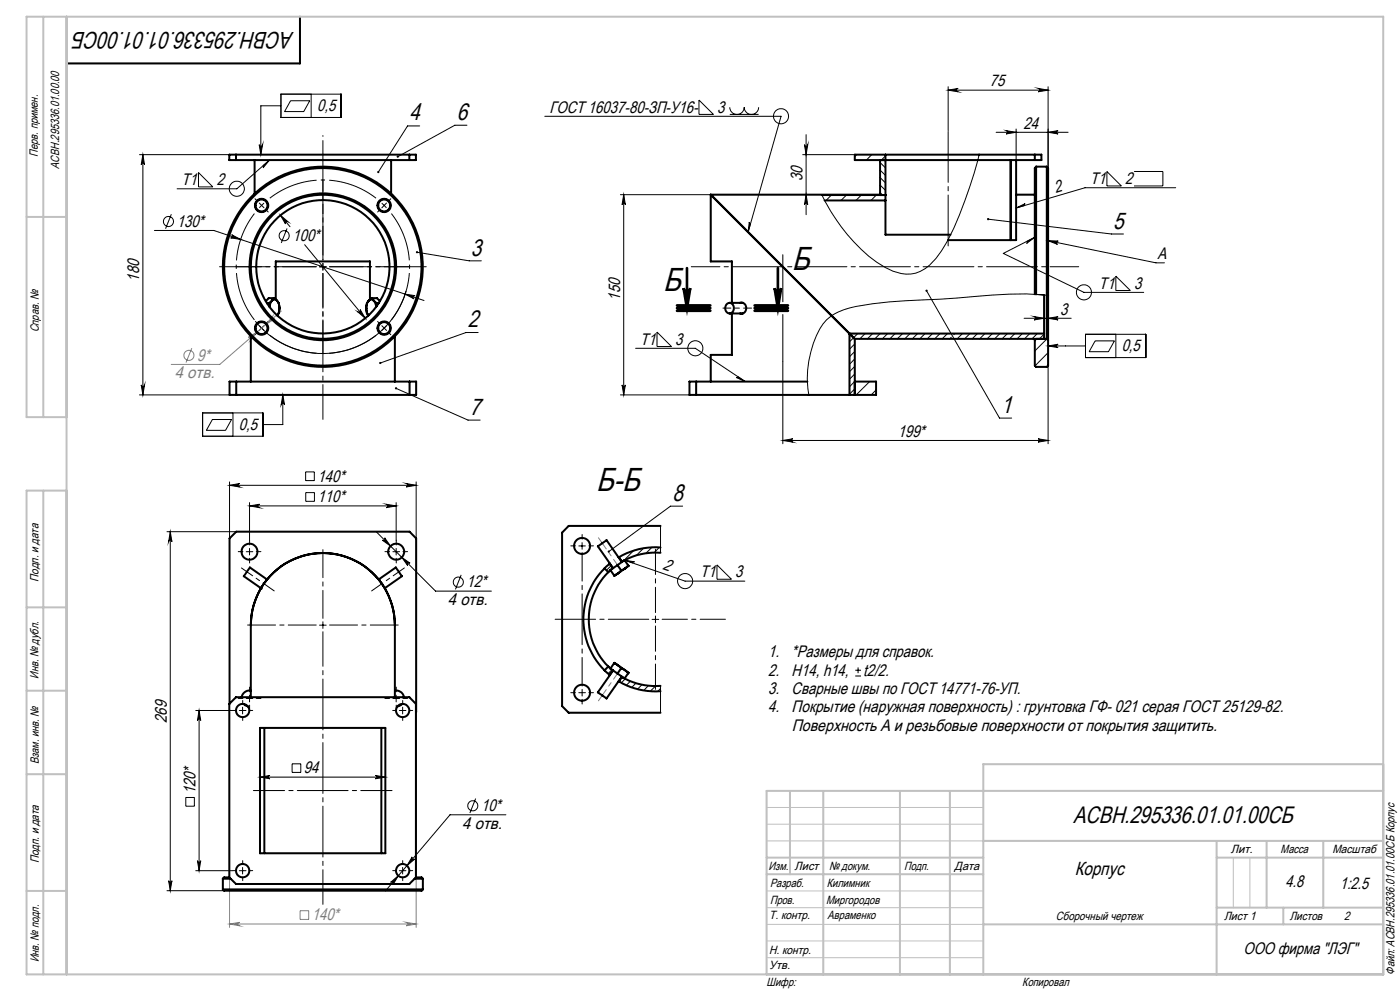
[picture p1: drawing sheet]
<svg xmlns="http://www.w3.org/2000/svg" width="420mm" height="297mm" viewBox="0 0 420 297" stroke-linecap="round" stroke-linejoin="round" font-family="sans-serif">
<g fill="none" stroke="#000" stroke-width=".3">
<path d="M84.3 28.2h18v7h-18zM84.3 31.7h-6.1v14.7M87.2 30.2h5.7l-1.8 3.2h-5.7zM93.3 28.2v7M125.9 37.7h-3.6l-8.8 13.9M140.1 37.5h-3.6l-17.2 9.5M163.4 34.9h70.9l-9.9 34.7M209.7 30l4.3 4.3h-4.3zM218.9 32.1a2.17 2.17 0 0 0 2.2 2.2 2.17 2.17 0 0 0 2.2-2.2 2.15 2.15 0 0 0 2.1 2.2 2.15 2.15 0 0 0 2.2-2.2M218.9 34.3h8.7M284.4 27l3-.5a.51 .51 0 0 0-.5 .5 .51 .51 0 0 0 .5 .5zM284.4 26v13.2"/>
<path d="M284.4 27h30M298.8 39.6h21.6M301.8 39.2l3 .4-3 .5a.49 .49 0 0 0 .5-.5 .49 .49 0 0 0-.5-.4zM304.8 38.7v9.3M311.4 26.5l3 .5-3 .5a.51 .51 0 0 0 .5-.5 .51 .51 0 0 0-.5-.5zM314.4 26v24.4M314.4 39.6l3-.4a.49 .49 0 0 0-.4 .4 .49 .49 0 0 0 .4 .5zM41.8 46.4h27M42.9 46.4l.5 3a.49 .49 0 0 0-.5-.5 .49 .49 0 0 0-.5 .5zM42.9 46.4v72M59.5 51.7l4.4 4.3h-4.4zM77.8 43.4a.51 .51 0 0 0 .5 .4 .51 .51 0 0 0 .5-.4l-.6 3z"/>
<path d="M79 49.6l1.9-1.6-2 2.3zM80.9 48l-9.9 8.6h-17.9M186.1 58.3h27.1M187.1 58.3l.5 3a.49 .49 0 0 0-.5-.4 .49 .49 0 0 0-.5 .4zM187.1 58.3v60.1M240.8 46.4h15.6M241.3 43.4a.49 .49 0 0 0 .5 .4 .49 .49 0 0 0 .5-.4l-.5 3zM241.8 58.3l.5 3a.49 .49 0 0 0-.5-.4 .49 .49 0 0 0-.5 .4zM241.8 40.4v23.9M332.1 51.4l4.3 4.3h-4.3zM340.2 51.4h8.7v4.3h-8.7M352.7 56.3h-27.2l-20.7 6"/>
<path d="M46.3 69.1h17.8l63.1 21M51.4 64.2l-1.7 4.3M69.5 70.3l2.7 1.5-3-.5a.5 .5 0 0 0 .6-.3 .5 .5 0 0 0-.3-.7zM84.1 64.5l2.9 3.4M84.1 64.5l2.3 2a.51 .51 0 0 0-.6 0 .51 .51 0 0 0-.1 .6zM86.1 68.5l-1.7 4.3M91.4 73.3l18.2 22.1M95.8 80h2.1M96.9 78.9v2.1M114.5 60.9l.8 .7M115.3 61.6l-.8 .7M115.3 61.6l.6 .7"/>
<path d="M116 60.9l-.7 .7M125.1 75.6l15.7 2.6h3.6M224.8 66.5l.3 .6-.7 2.5zM296.4 65.7l37 4.4h3.6M304.8 62.3l2.8-1.3-.3 .6zM308.2 72.3l2.2-1.2-2.4 1.9zM310.4 71.1l-9.4 4.8 24.2 11.7h17.9M314.4 72.1l3.1 .1a.51 .51 0 0 0-.6 .4 .51 .51 0 0 0 .4 .6zM314.4 72.1l32.4 6.7h2.5M107.3 93.4a.51 .51 0 0 0 .6 0 .51 .51 0 0 0 .2-.6l1.5 2.6zM121.5 88.2l3 .4a.51 .51 0 0 0-.6 .3 .51 .51 0 0 0 .3 .7zM121.8 87.2a26 26 0 0 1-45.2 9.1"/>
<path d="M143.4 99.7h-3.6l-25.7 9.1M197.1 99.5l4.3 4.4h-4.3zM278 87.1l21.9 38.2h3.6M307.2 95.4h14.1M310.2 94.9l3 .5-3 .5a.49 .49 0 0 0 .5-.5 .49 .49 0 0 0-.5-.5zM314.4 94.4v7.5M314.4 95.4l3-.5a.49 .49 0 0 0-.4 .5 .49 .49 0 0 0 .4 .5zM334.8 82.8l4.3 4.3h-4.3zM41.8 118.4h27.1M42.4 115.4a.49 .49 0 0 0 .5 .4 .49 .49 0 0 0 .5-.4l-.5 3zM84.8 118.4v8.8h-6M84.8 118.4l.6 3a.51 .51 0 0 0-.5-.5 .51 .51 0 0 0-.6 .5z"/>
<path d="M118.8 116.4l21.6 9.5h3.6M186.1 118.4h22.7M186.6 115.4a.49 .49 0 0 0 .5 .4 .49 .49 0 0 0 .5-.4l-.5 3zM190.7 104.4h17.9l15 10M220.8 113.1l.7-.1 2.1 1.4zM234.8 108.4v24.6M314.4 103.7l3-.5a.49 .49 0 0 0-.4 .5 .49 .49 0 0 0 .4 .5zM314.4 103.7h11.2M314.4 109.6v23.4M325.6 100.2h18.1v7h-18.1zM328.5 102.2h5.8l-1.8 3.2h-5.8zM334.8 100.2v7"/>
<path d="M60.8 123.8h18v6.9h-18zM63.7 125.7h5.8l-1.8 3.3h-5.8zM69.9 123.8v6.9M234.8 132l3-.5a.49 .49 0 0 0-.5 .5 .49 .49 0 0 0 .5 .5zM234.8 132h79.6M311.4 131.5l3 .5-3 .5a.49 .49 0 0 0 .5-.5 .49 .49 0 0 0-.5-.5zM50.1 159.3h20.8M51.1 159.3l.5 3a.49 .49 0 0 0-.5-.4 .49 .49 0 0 0-.5 .4zM51.1 159.3v107.6M68.9 145.4l3-.5a.51 .51 0 0 0-.5 .5 .51 .51 0 0 0 .5 .5zM68.9 144.4v17M68.9 145.4h55.9"/>
<path d="M74.9 150.6v11.4M74.9 151.6h44M74.9 151.6l3-.5a.51 .51 0 0 0-.5 .5 .51 .51 0 0 0 .5 .5zM91.7 141.4h2.6v2.6h-2.6zM91.7 147.6h2.6v2.6h-2.6zM112.9 159.4l17.8 17.8h16.7M115.9 151.1l3 .5-3 .5a.51 .51 0 0 0 .4-.5 .51 .51 0 0 0-.4-.5zM118.9 150.6v11.4M121.8 144.9l3 .5-3 .5a.51 .51 0 0 0 .5-.5 .51 .51 0 0 0-.5-.5zM124.8 144.4v17M204.8 151.7h-3.6l-18.6 13.6M73.9 165.3h1.9"/>
<path d="M74.9 164.4v1.9M114.7 161.9a.5 .5 0 0 0 .7 0 .5 .5 0 0 0 0-.7l1.8 2.5zM117.9 165.3h2M118.9 164.4v1.9M120.5 167l2.5 1.8a.5 .5 0 0 0-.7 0 .5 .5 0 0 0 0 .7zM138.4 172.3l-1.8 4.3M173.6 163.6h2M174.6 162.6v2M187.4 167.9l3 .5-.6 .3zM187.4 167.9l18.1 6.3h17.9M215.1 169.3l4.3 4.3h-4.3zM95.8 187.4h2.1"/>
<path d="M96.9 186.3v2M195.6 185.6h2M196.6 184.6v2M58.7 212.9h11.1M59.7 212.9l.5 3a.49 .49 0 0 0-.5-.4 .49 .49 0 0 0-.5 .4zM59.7 212.9v48M71.8 212.9h2M72.8 211.9v2.1M73.9 209.3h1.9M74.9 208.3v2.1M117.9 209.3h2M118.9 208.3v2.1"/>
<path d="M119.8 212.9h2M120.8 211.9v2.1M256.6 202.6h1.7M256.6 200.9h1.7M257.4 200v1.8M55.7 239h2.6v2.6h-2.6zM78 232.9l3-.5a.49 .49 0 0 0-.5 .5 .49 .49 0 0 0 .5 .5zM78 232.9h37.6M87.6 228.9h2.6v2.6h-2.6zM112.6 232.4l3 .5-3 .5a.49 .49 0 0 0 .5-.5 .49 .49 0 0 0-.5-.5zM142.7 239.3l-1.7 4.4M59.2 257.9a.49 .49 0 0 0 .5 .5 .49 .49 0 0 0 .5-.5l-.5 3z"/>
<path d="M72.8 260v1.9M120.8 260v1.9M123.6 256.8a.5 .5 0 0 0 .1 .7 .5 .5 0 0 0 .7 0l-2.3 1.9zM151.8 244.2h-16.8l-19.4 22.8M50.1 266.9h17.1M50.6 263.9a.49 .49 0 0 0 .5 .5 .49 .49 0 0 0 .5-.5l-.5 3zM58.7 260.9h11.1M71.8 260.9h2M117.2 264.4l2.3-1.9-1.6 2.6a.49 .49 0 0 0 0-.7 .49 .49 0 0 0-.7 0zM119.8 260.9h2"/>
<circle cx="234.3" cy="34.8" r="2.26"/>
<circle cx="71" cy="56.6" r="2.26"/>
<circle cx="50.6" cy="66.4" r="1.52"/>
<circle cx="85.3" cy="70.6" r="1.53"/>
<circle cx="325.2" cy="87.6" r="2.26"/>
<circle cx="208.6" cy="104.4" r="2.26"/>
<circle cx="137.5" cy="174.4" r="1.51"/>
<circle cx="205.5" cy="174.1" r="2.26"/>
<circle cx="141.8" cy="241.5" r="1.52"/>
</g>
<g fill="none" stroke="#808080" stroke-width=".3">
<path d="M81.8 94.8a.5 .5 0 0 0 0 .7 .5 .5 0 0 0 .6 .1l-2.6 1.6zM84.4 93.2l-18.5 16h-14.5M57.5 104.3l-1.7 4.4M74.5 101.1l2.6-1.6-1.9 2.3a.5 .5 0 0 0 0-.6 .5 .5 0 0 0-.7-.1zM68.9 213.4v64.6M124.8 213.4v64.6M68.9 276.9l3-.5a.51 .51 0 0 0-.5 .5 .51 .51 0 0 0 .5 .6zM68.9 276.9h55.9M90 272.9h2.6v2.7h-2.6zM121.8 276.4l3 .5-3 .6a.51 .51 0 0 0 .5-.6 .51 .51 0 0 0-.5-.5z"/>
<circle cx="56.7" cy="106.5" r="1.52"/>
</g>
<path d="M78.5 61.6l-.7 .7M78.5 61.6l.7-.7M78.5 98.3l.7 .7M78.5 98.3l-.7-.7M115.3 98.3l.7-.7M115.3 98.3l-.8 .7" fill="none" stroke="#000" stroke-width=".3" stroke-dasharray="15.2 1.3 1.3 1.3" stroke-linecap="butt"/>
<path d="M77.1 63a26 26 0 0 0 0 33.9M113.8 60.2a26 26 0 0 0-33.8 0M80 99.7a26 26 0 0 0 33.8 0M116.6 96.9a26 26 0 0 0 0-33.9" fill="none" stroke="#000" stroke-width=".3" stroke-dasharray="15.2 1.3 1.3 1.3" stroke-dashoffset="-1.3" stroke-linecap="butt"/>
<path d="M205.1 86.4a1.01 1.01 0 0 0 1 .9 1.01 1.01 0 0 0 1-.9l-1 6zM232.4 86.4a.99 .99 0 0 0 1 .9 .99 .99 0 0 0 1-.9l-1 6z" fill="none" stroke="#000" stroke-width=".8" stroke-linecap="butt"/>
<path d="M96.9 77.9v-37.3" fill="none" stroke="#000" stroke-width=".3" stroke-dasharray="15.2 1.3 1.3 1.3" stroke-dashoffset="-1.5"/>
<path d="M94.9 79.9h-29M98.9 79.9h29" fill="none" stroke="#000" stroke-width=".3" stroke-dasharray="15.2 1.3 1.3 1.3" stroke-dashoffset="2.6"/>
<path d="M96.9 81.9v43.8" fill="none" stroke="#000" stroke-width=".3" stroke-dasharray="15.2 1.3 1.3 1.3" stroke-dashoffset="4.8"/>
<g fill="none" stroke="#000" stroke-width=".3" stroke-dasharray="15.2 1.3 1.3 1.3">
<path d="M77.1 60.1l-.6-.5M78.5 61.6l-.7-.8M78.5 61.6l.7 .7M79.9 63l.6 .5M96.9 79.9v-1M96.9 79.9h-1M96.9 79.9v1M96.9 79.9h1M113.8 63l-.5 .5M116.7 60.1l.5-.5M77.1 99.7l-.6 .6M78.5 98.3l-.7 .7"/>
<path d="M78.5 98.3l.7-.7M79.9 96.9l.6-.6M113.8 96.9l-.5-.6M115.3 98.3l.7 .7M115.3 98.3l-.7-.7M116.7 99.7l.5 .6M72.9 165.3h-1.4M74.9 163.3v-1.4M74.9 167.3v1.4M76.9 165.3h1.4M116.9 165.3h-1.4M118.9 163.3v-1.4"/>
<path d="M118.9 167.3v1.4M120.9 165.3h1.4M172.6 163.6h-1.4M174.6 161.6v-1.4M176.6 163.6h1.4M70.8 212.9h-1M72.8 210.9v-1M72.8 214.9v1M72.9 209.3h-1.4M74.8 212.9h1M74.9 207.3v-1.4M74.9 211.3v1.4"/>
<path d="M76.9 209.3h1.4M116.9 209.3h-1.4M118.8 212.9h-1M118.9 207.3v-1.4M118.9 211.3v1.4M120.8 210.9v-1M120.8 214.9v1M120.9 209.3h1.4M122.8 212.9h1M172.6 207.6h-1.4M174.6 207.6v-1M174.6 207.6h-1"/>
<path d="M174.6 207.6v1M174.6 207.6h1M174.6 209.6v1.4M176.6 207.6h1.4M72.8 258.9v-1M120.8 258.9v-1M70.8 260.9h-1M72.8 262.9v1M74.8 260.9h1M118.8 260.9h-1M120.8 262.9v1M122.8 260.9h1"/>
</g>
<path d="M94.9 79.9h-24M96.9 77.9v-24M98.9 79.9h24M96.9 81.9v24" fill="none" stroke="#000" stroke-width=".3" stroke-dasharray="15.2 1.3 1.3 1.3" stroke-dashoffset="5.1"/>
<path d="M207.4 79.9h116.2M174.6 205.6v-40" fill="none" stroke="#000" stroke-width=".3" stroke-dasharray="15.2 1.3 1.3 1.3" stroke-dashoffset="6.7"/>
<path d="M196.6 183.6v-19M196.6 187.6v19M198.6 185.6h19" fill="none" stroke="#000" stroke-width=".3" stroke-dasharray="15.2 1.3 1.3 1.3" stroke-dashoffset="7.6"/>
<path d="M194.6 185.6h-28.1" fill="none" stroke="#000" stroke-width=".3" stroke-dasharray="15.2 1.3 1.3 1.3" stroke-dashoffset="3.1"/>
<path d="M76 236.9h41.6" fill="none" stroke="#000" stroke-width=".3" stroke-dasharray="15.2 1.3 1.3 1.3" stroke-dashoffset="5.9"/>
<path d="M82.3 177.1l-9.9-6.9M111.5 177.1l9.8-6.9" fill="none" stroke="#000" stroke-width=".3" stroke-dasharray="15.2 1.3 1.3 1.3" stroke-dashoffset="11.1"/>
<path d="M94.9 187.3h-20.6M96.9 185.3v-20.6M98.9 187.3h20.6" fill="none" stroke="#000" stroke-width=".3" stroke-dasharray="15.2 1.3 1.3 1.3" stroke-dashoffset="6.8"/>
<path d="M96.9 189.3v81.7" fill="none" stroke="#000" stroke-width=".3" stroke-dasharray="15.2 1.3 1.3 1.3" stroke-dashoffset="4.9"/>
<path d="M234.8 76.3v32" fill="none" stroke="#000" stroke-width=".3" stroke-dasharray="15.2 1.3 1.3 1.3" stroke-dashoffset="1.1"/>
<path d="M284.4 73.9v-34.7" fill="none" stroke="#000" stroke-width=".3" stroke-dasharray="15.2 1.3 1.3 1.3" stroke-dashoffset="-.2"/>
<path d="M216.9 92.3h8.6" fill="none" stroke="#000" stroke-width=".3" stroke-dasharray="15.2 1.3 1.3 1.3" stroke-dashoffset="12.9"/>
<path d="M203.1 93.1h10zM203.1 92.3h10M203.1 91.5h10M206.1 80.4v12M226.4 92.3h10M226.4 91.5h10M226.4 93.1h10M233.4 80.4v12" fill="none" stroke="#000" stroke-width=".8"/>
<path d="M179.5 161.2l6.9 9.8M179.5 210l6.9-9.8" fill="none" stroke="#808080" stroke-width=".3" stroke-dasharray="15.2 1.3 1.3 1.3" stroke-dashoffset="11.1"/>
<path d="M90 5v14h-70" fill="none" stroke="#000" stroke-width=".6"/>
<path d="M230 242h65M230 247h65M230 252h65M370 257v15M375 257v15M230 277h65M230 272h65M230 267h65M230 287h65M230 282h65" fill="none" stroke="#c0c0c0" stroke-width=".3"/>
<g fill="none" stroke="#c0c0c0" stroke-width=".6">
<path d="M13 5v120M20 5v287M8 65h12M20 125h-12v-120h407v287h-407v-145h12M13 147v145M8 182h12M8 207h12M8 232h12M237 237v25M247 237v55M270 237v55M285 237v55"/>
<path d="M415 229h-120v63M415 237h-185v55M230 257h65M295 252h120M365 252v40M365 257h50M380 252v20M397 252v20M8 267h12M230 262h65M295 277h120M365 272h50"/>
<path d="M385 272v5"/>
</g>
<g fill="#000">
<path d="M311.4 26.5l3 .5-3 .5a.51 .51 0 0 0 .5-.5 .51 .51 0 0 0-.5-.5zM284.4 27l3-.5a.51 .51 0 0 0-.5 .5 .51 .51 0 0 0 .5 .5z"/>
<path d="M77.8 43.4a.51 .51 0 0 0 .5 .4 .51 .51 0 0 0 .5-.4l-.6 3zM84.8 118.4l.6 3a.51 .51 0 0 0-.5-.5 .51 .51 0 0 0-.6 .5zM79 49.6l1.9-1.6-2 2.3zM314.4 72.1l3.1 .1a.51 .51 0 0 0-.6 .4 .51 .51 0 0 0 .4 .6zM314.4 103.7l3-.5a.49 .49 0 0 0-.4 .5 .49 .49 0 0 0 .4 .5zM224.8 66.5l.3 .6-.7 2.5zM220.8 113.1l.7-.1 2.1 1.4zM304.8 62.3l2.8-1.3-.3 .6zM308.2 72.3l2.2-1.2-2.4 1.9zM187.4 167.9l3 .5-.6 .3z"/>
<path d="M119.1 46.7l-.1 .4 .3-.1-.3 .1a.33 .33 0 0 0 .5 .1 .33 .33 0 0 0 .1-.4 .33 .33 0 0 0-.5-.1zM113.2 51.4l.1 .5 .2-.3-.2 .3a.34 .34 0 0 0 .5-.2 .34 .34 0 0 0-.2-.4 .34 .34 0 0 0-.4 .1zM124.9 75.3l-.1 .2 .3 .1-.3-.1a.33 .33 0 0 0 .4 .4 .33 .33 0 0 0 .2-.5 .33 .33 0 0 0-.5-.1zM113.8 108.6v.3l.3-.1-.3 .1a.34 .34 0 0 0 .5 .2 .34 .34 0 0 0 0-.6 .34 .34 0 0 0-.5 .1zM118.5 116.2l.3 .2-.3-.2a.34 .34 0 0 0 .4 .5 .34 .34 0 0 0 .2-.5 .34 .34 0 0 0-.6 0zM277.7 86.9a.33 .33 0 0 0 .1 .5 .33 .33 0 0 0 .4-.2 .33 .33 0 0 0-.4-.3l.2 .2zM296.2 65.4l-.1 .2 .3 .1-.3-.1a.33 .33 0 0 0 .4 .4 .33 .33 0 0 0 .2-.5 .33 .33 0 0 0-.5-.1zM182.4 165.1v.4l.2-.2-.2 .2a.33 .33 0 0 0 .4 0 .33 .33 0 0 0 0-.5 .33 .33 0 0 0-.4 .1z"/>
<path d="M121.5 88.2l2.7 1.4a.5 .5 0 0 1-.3-.7 .5 .5 0 0 1 .6-.3zM69.5 70.3a.5 .5 0 0 1 .3 .7 .5 .5 0 0 1-.6 .3l3 .5zM107.3 93.4l2.3 2-1.5-2.6a.5 .5 0 0 1-.1 .6 .5 .5 0 0 1-.7 0zM84.1 64.5l1.6 2.6a.5 .5 0 0 1 .1-.6 .5 .5 0 0 1 .6 0zM74.9 151.6l3-.5a.51 .51 0 0 0-.5 .5 .51 .51 0 0 0 .5 .5zM115.9 151.1l3 .5-3 .5a.51 .51 0 0 0 .4-.5 .51 .51 0 0 0-.4-.5zM115.4 161.2a.5 .5 0 0 1 0 .7 .5 .5 0 0 1-.7 0l2.5 1.8zM120.5 167l1.8 2.5a.5 .5 0 0 1 0-.7 .5 .5 0 0 1 .7 0zM117.2 264.4a.49 .49 0 0 1 .7 0 .49 .49 0 0 1 0 .7l1.6-2.6zM123.6 256.8l-1.5 2.6 2.3-1.9a.5 .5 0 0 1-.7 0 .5 .5 0 0 1-.1-.7zM310.2 94.9l3 .5-3 .5a.49 .49 0 0 0 .5-.5 .49 .49 0 0 0-.5-.5zM314.4 95.4l3-.5a.49 .49 0 0 0-.4 .5 .49 .49 0 0 0 .4 .5zM301.8 39.2l3 .4-3 .5a.49 .49 0 0 0 .5-.5 .49 .49 0 0 0-.5-.4zM314.4 39.6l3-.4a.49 .49 0 0 0-.4 .4 .49 .49 0 0 0 .4 .5z"/>
<path d="M232.4 86.4a.99 .99 0 0 0 1 .9 .99 .99 0 0 0 1-.9l-1 6zM205.1 86.4a1.01 1.01 0 0 0 1 .9 1.01 1.01 0 0 0 1-.9l-1 6z"/>
<path d="M42.4 115.4a.49 .49 0 0 0 .5 .4 .49 .49 0 0 0 .5-.4l-.5 3zM42.9 46.4l.5 3a.49 .49 0 0 0-.5-.5 .49 .49 0 0 0-.5 .5zM186.6 115.4a.49 .49 0 0 0 .5 .4 .49 .49 0 0 0 .5-.4l-.5 3zM187.1 58.3l.5 3a.49 .49 0 0 0-.5-.4 .49 .49 0 0 0-.5 .4z"/>
<path d="M234.8 132l3-.5a.49 .49 0 0 0-.5 .5 .49 .49 0 0 0 .5 .5zM311.4 131.5l3 .5-3 .5a.49 .49 0 0 0 .5-.5 .49 .49 0 0 0-.5-.5z"/>
<path d="M68.9 145.4l3-.5a.51 .51 0 0 0-.5 .5 .51 .51 0 0 0 .5 .5zM121.8 144.9l3 .5-3 .5a.51 .51 0 0 0 .5-.5 .51 .51 0 0 0-.5-.5z"/>
<path d="M59.7 212.9l.5 3a.49 .49 0 0 0-.5-.4 .49 .49 0 0 0-.5 .4zM59.2 257.9a.49 .49 0 0 0 .5 .5 .49 .49 0 0 0 .5-.5l-.5 3zM51.1 159.3l.5 3a.49 .49 0 0 0-.5-.4 .49 .49 0 0 0-.5 .4zM50.6 263.9a.49 .49 0 0 0 .5 .5 .49 .49 0 0 0 .5-.5l-.5 3zM241.3 43.4a.49 .49 0 0 0 .5 .4 .49 .49 0 0 0 .5-.4l-.5 3zM241.8 58.3l.5 3a.49 .49 0 0 0-.5-.4 .49 .49 0 0 0-.5 .4z"/>
<path d="M78 232.9l3-.5a.49 .49 0 0 0-.5 .5 .49 .49 0 0 0 .5 .5zM112.6 232.4l3 .5-3 .5a.49 .49 0 0 0 .5-.5 .49 .49 0 0 0-.5-.5z"/>
</g>
<g fill="#808080">
<path d="M81.8 94.8l-2 2.4 2.6-1.6a.5 .5 0 0 1-.6-.1 .5 .5 0 0 1 0-.7zM74.5 101.1a.5 .5 0 0 1 .7 .1 .5 .5 0 0 1 0 .6l1.9-2.3z"/>
<path d="M68.9 276.9l3-.5a.51 .51 0 0 0-.5 .5 .51 .51 0 0 0 .5 .6zM121.8 276.4l3 .5-3 .6a.51 .51 0 0 0 .5-.6 .51 .51 0 0 0-.5-.5z"/>
</g>
<g fill="none" stroke="#000" stroke-width=".6">
<path d="M68.8 46.4h56v1.6h-56zM70.8 46.4v1.6M76.4 48v10M117.3 48v10M122.8 46.4v1.6M213.2 58.3v20h6.4v12.5M213.2 58.3l41.6 41.7M213.2 58.3h50.8M246.6 58.5h19M256.4 46.4h56v1.6h-56zM264 48v10.5M265.6 46.4v13.7"/>
<path d="M303.2 48v24M304.8 58.3h5.6M304.8 48v24h-20.4M310.4 46.4v1.6M310.8 49.9v38.3M310.8 49.9l-.4 .5v37.8M310.8 49.9h3.2M314 49.9v51.7M314 49.9l.4 .5v51.5M247.4 60.1h18.2M265.6 60.1v10.2h19.6M80.1 90.9h.6"/>
<path d="M80.7 90.9l.1 .9M81.6 90.1l-.7 1.9M81.6 90.1a.95 .95 0 0 1 1.5 0M81.6 90.1l-.9 .8M82.2 89.4l-.6 .7M82.2 89.4h-1.6l-.9 .9M82.2 89.4l.9 .7M83.1 90.1a3.3 3.3 0 0 1 .8 2.3M83.1 90.1a2.55 2.55 0 0 1 .8 2.3M83.9 92.4l-.3 1.3-.5 .8M83.9 92.4l-.3 1.5-.4 .6M109.9 92.4l.2 1.3 .5 .8"/>
<path d="M109.9 92.4l.2 1.5 .4 .6M110.6 90.1a.95 .95 0 0 1 1.5 0M110.6 90.1a3 3 0 0 0-.7 2.3M110.6 90.1l-.5 .8-.2 1.5M111 89.8v-11.5h-28.3v11.5M111.5 89.4l-.9 .7M111.5 89.4h1.6l.9 .9M111.5 89.4l.6 .7M112.1 90.1l.8 1.9M112.1 90.1l.9 .8M113 90.9h.6M113 90.9l-.1 .9"/>
<path d="M218.1 91a1.52 1.52 0 0 1 2.1 .8 1.52 1.52 0 0 1-.8 2 1.55 1.55 0 0 1-1.8-.8 1.55 1.55 0 0 1 .5-2zM218.9 93.9h3.9M218.9 90.8h4M219.6 93.9v12.5h-6.4v8M222 90.8a1.61 1.61 0 0 1 1.9 1.5 1.61 1.61 0 0 1-1.9 1.6M249.5 94.6l5.3 5.4M254.8 100v18.4M254.8 100l1.6 1.6M254.8 100h58.4M313.2 88.4v11.6M313.2 100v1.6M68.9 114.4h55.9v4h-55.9z"/>
<path d="M70.9 114.4v4M75.2 100.8v13.6M118.5 100.8v13.6M122.9 114.4v4M208.8 114.4v4M242.2 114.4h-35.4v4h48M256.4 114.4h6.4v4h-8M256.4 101.6v16.8M256.4 101.6h57.6M310.4 101.6v.3M310.4 101.9v7.7l.4 .4h3.2l.4-.4v-7.7M310.8 101.6l-.4 .3"/>
<path d="M314 101.6l.4 .3M198.2 157.6h-27.6l-2 2v52l2 2h27.6M78.2 176.4h.1M80.1 173.7l-5.1-3.6-1.9 2.6 5.2 3.6M113.5 173.6h.1M113.6 173.7l5.2-3.6 1.8 2.6-5.2 3.6M181.4 170.4a21.5 21.5 0 0 0 0 30.5M181.4 170.4l1.1 1.1M182.5 171.5a20 20 0 0 0 0 28.2M182.9 168.9l-1.5 1.5M182.9 168.9l.9 1.4M183 168.9h-.1"/>
<path d="M183.8 170.3l-1.3 1.2M183.9 170.2l-.1 .1M185.2 169.4l1.1 1.5M185.4 171.8l-1.2 .6M185.4 171.8l-1.1 .8-.1-.2M185.7 167h-.1M185.7 167l.9 1.3M186.3 170.9l-.9 .9M186.5 168.4l-4.5-6.5-2.6 1.8 4.5 6.6M186.6 168.3l-.1 .1M187.5 170.4l-1.2 .5M187.5 170.4l-2.1 1.4"/>
<path d="M188.5 169.4l-1 1M188.5 169.4a.72 .72 0 0 1-.8 .8l-.2 .2M188.5 169.4l-1.1-1.5-4.3 2.9 1.1 1.6M198.2 164.1a21.2 21.2 0 0 0-12.5 2.9M198.2 165.7a20.2 20.2 0 0 0-11.6 2.6M182.5 199.7l1.3 1.3M182.5 199.7l-1.1 1.2M184.2 198.8l1.2 .6M184.2 198.8a.73 .73 0 0 1 1 .4l.2 .2M184.2 198.8l-1.1 1.6 4.3 2.9 1.1-1.5M185.4 199.4l.9 .9M185.4 199.4l2.1 1.5"/>
<path d="M68.9 210.9v-49.5l2-2.1h52l1.9 2.1v52M73.1 211l1.3 .7M75.2 207a2.39 2.39 0 0 0-2.7 1.9M75.2 208.9v-21.5a21.6 21.6 0 0 1 21.7-21.7 21.6 21.6 0 0 1 21.6 21.7v21.5M78 218.2h37.6v37.5h-37.6zM79.3 218.2v37.5M114.4 218.2v37.5M118.5 207a2.43 2.43 0 0 1 2.7 1.9M120.6 211l-1.4 .7M181.4 200.9l1.5 1.4M182.9 202.3h.1M183.8 201l-.9 1.3"/>
<path d="M183.8 201h.1M183.9 200.9l-4.5 6.6 .5 .4 2.1 1.4 4.5-6.5M185.6 204.2h.1M185.7 204.2a21.2 21.2 0 0 0 12.5 2.9M186.3 200.3l1.2 .6M186.3 200.3l-1.1 1.6M186.5 202.9h.1M186.6 202.9a20.2 20.2 0 0 0 11.6 2.7M186.6 202.9l-.9 1.3M187.5 200.9l1 .9M187.5 200.9l1.1 .7-.1 .2M66.9 263.3h2.3"/>
<path d="M66.9 266.6h60M66.9 266.6l.3 .3h59.3l.4-.3M66.9 263.3v3.3M68.8 263h-1.6l-.3 .3M68.8 263v-52l2-2.1h52l2 2.1v52M68.8 263l2 1.9h52l2-1.9M124.4 263.3h2.5M124.8 263h1.7l.4 .3M126.9 263.3v3.3"/>
<circle cx="78.5" cy="61.6" r="1.81"/>
<circle cx="78.5" cy="61.6" r="2"/>
<circle cx="96.8" cy="80" r="29.6"/>
<circle cx="96.9" cy="80" r="30"/>
<circle cx="96.9" cy="80" r="22"/>
<circle cx="96.9" cy="80" r="21.6"/>
<circle cx="96.9" cy="80" r="20"/>
<circle cx="115.2" cy="61.6" r="2"/>
<circle cx="115.2" cy="61.6" r="1.8"/>
<circle cx="78.5" cy="98.3" r="1.81"/>
<circle cx="78.5" cy="98.3" r="2"/>
<circle cx="115.2" cy="98.3" r="2"/>
<circle cx="115.2" cy="98.3" r="1.8"/>
<circle cx="74.9" cy="165.4" r="2.4"/>
<circle cx="118.9" cy="165.4" r="2.41"/>
<circle cx="174.6" cy="163.6" r="2.4"/>
<circle cx="72.8" cy="213" r="2"/>
<circle cx="120.8" cy="212.9" r="1.99"/>
<circle cx="174.6" cy="207.6" r="2.4"/>
<circle cx="72.8" cy="260.9" r="2.01"/>
<circle cx="120.8" cy="260.9" r="2"/>
</g>
<g fill="none" stroke="#000" stroke-width=".3">
<path d="M249.4 58.5l-1.6 1.6M253.9 58.5l-1.6 1.6M257 46.4l-.6 .6M258.4 58.5l-1.6 1.6M261.5 46.4l-1.6 1.6M262.9 58.5l-1.6 1.6M264 57.7l.8 .8M264 55.5l1.6 1.5M264 53.2l1.6 1.6M264 51l1.6 1.6M264 48.7l1.6 1.6M265.5 48l.1 .1"/>
<path d="M265.6 46.7l-1.2 1.3M293.7 46.4a124.2 124.2 0 0 1-9.8 26.4 20 20 0 0 1-7.9 8.5 11 11 0 0 1-10.4-1.1 50.1 50.1 0 0 1-17.2-18.4l-1.8-3.3M255.1 100l-.3 .2M257.3 100l-2.5 2.4M259.5 100l-1.5 1.6M261.8 100l-1.6 1.6M264.1 100l-1.7 1.6M266.3 100l-1.6 1.6M268.5 100l-1.6 1.6M270.8 100l-1.6 1.6M273 100l-1.6 1.6M275.3 100l-1.6 1.6"/>
<path d="M277.5 100l-1.6 1.6M279.8 100l-1.6 1.6M282 100l-1.6 1.6M284.2 100l-1.6 1.6M286.5 100l-.4 .3M288.7 100l-1.6 1.6M291 100l-1.6 1.6M293.2 100l-1.6 1.6M295.5 100l-1.6 1.6M297.7 100l-1.6 1.6M300 100l-1.6 1.6M302.2 100l-1.6 1.6"/>
<path d="M304.4 100l-1.5 1.6M306.7 100l-1.6 1.6M308.9 100l-1.6 1.6M310.3 88.2a139.3 139.3 0 0 0-23.2 1.1l-5.2 .4a138.3 138.3 0 0 0-27 2.6 13.2 13.2 0 0 0-10 8.3 31.7 31.7 0 0 0-2.7 13.7M310.4 88.2l4 .3M310.8 88.3l2.4 .1M311.2 100l-1.6 1.6M242.2 114.4l.4 4M256.4 103.1l-1.6 1.6M256.4 105.3l-1.6 1.6M256.4 109.8l-1.6 1.6M256.4 112.1l-1.6 1.6"/>
<path d="M256.4 116.6l-1.6 1.5M256.4 107.6l-1.6 1.6M256.4 114.3l-1.6 1.6M260.9 114.4l-4 4M262.8 116.9l-1.4 1.5M285.4 101.1l-.5 .5M313.2 100.2l-1.4 1.4M314 101.6l-3.6 3.6M314.4 105.7l-3.9 3.9M198.2 157.6v8.1M183.3 169.6l-1.4 1.3M186.2 166.7l-.5 .4"/>
<path d="M187.5 167.7l-.4 .3M190.1 165l-2.4 2.5M193 164.3l-2.1 2.1M195.6 164l-1.8 1.8M197.8 164l-1.5 1.6M183.6 200.8l-1.2 1.1M187.6 203.4l-1.2 1.2M189.1 204.1l-1.2 1.3M190.8 204.7l-1.3 1.3M192.6 205.2l-1.4 1.3M194.5 205.5l-1.4 1.4M196.6 205.6l-1.5 1.5"/>
<path d="M198.2 206.3l-.9 .9M198.2 205.6v8"/>
</g>
<g font-size="10">
<text x="237.6" y="80.8">Б</text>
<text x="198.9" y="87.2">Б</text>
<text x="178.9" y="147.1">Б-Б</text>
</g>
<g font-size="7.1">
<text x="88.1" y="9.7" transform="rotate(-180 88.1 9.7)">АСВН.295336.01.01.00СБ</text>
<text x="137" y="35.9">6</text>
<text x="122.8" y="36.1">4</text>
<text x="333.9" y="68.5">5</text>
<text x="141.3" y="76.6">3</text>
<text x="140.3" y="98.1">2</text>
<text x="140.9" y="124.3">7</text>
<text x="300.4" y="123.7">1</text>
<text x="201.7" y="150.1">8</text>
<text x="322" y="246.8">АСВН.295336.01.01.00СБ</text>
</g>
<text font-size="5.7" x="322.4" y="262.2">Корпус</text>
<g font-size="5">
<text x="296.9" y="25.9">75</text>
<text x="95.1" y="33.3">0,5</text>
<text x="164.8" y="33.7">ГОСТ 16037-80-ЗП-У16-</text>
<text x="215.2" y="33.7">3</text>
<text x="307" y="38.6">24</text>
<text x="54.5" y="55.5">Т1</text>
<text x="65" y="55.5">2</text>
<text x="240.8" y="54.4" transform="rotate(-90 240.8 54.4)">30</text>
<text x="316.7" y="57.7" transform="rotate(-16 316.7 57.7)">2</text>
<text x="327" y="55.2">Т1</text>
<text x="337.6" y="55.2">2</text>
<text x="53" y="68">130*</text>
<text x="87.8" y="72.2">100*</text>
<text x="347.2" y="77.6">А</text>
<text x="41.8" y="84.4" transform="rotate(-90 41.8 84.4)">180</text>
<text x="329.7" y="86.5">Т1</text>
<text x="340.2" y="86.5">3</text>
<text x="186.1" y="90.1" transform="rotate(-90 186.1 90.1)">150</text>
<text x="318.1" y="94.3">3</text>
<text x="192" y="103.3">Т1</text>
<text x="202.6" y="103.3">3</text>
<text x="336.5" y="105.3">0,5</text>
<text x="71.7" y="128.8">0,5</text>
<text x="269.3" y="130.9">199*</text>
<text x="95.2" y="144.3">140*</text>
<text x="95.3" y="150.5">110*</text>
<text x="198.6" y="170.6" transform="rotate(19 198.6 170.6)">2</text>
<text x="210" y="173">Т1</text>
<text x="220.6" y="173">3</text>
<text x="140" y="176.1">12*</text>
<text x="134.4" y="181.3">4 отв.</text>
<text x="230.5" y="197">1.</text>
<text x="237.5" y="197">*Размеры для справок.</text>
<text x="230.5" y="202.5">2.</text>
<text x="237.5" y="202.5">Н14, h14,</text>
<text x="258.9" y="202.5">t2/2.</text>
<text x="230.5" y="208">3.</text>
<text x="237.5" y="208">Сварные швы по ГОСТ 14771-76-УП.</text>
<text x="230.5" y="213.5">4.</text>
<text x="237.5" y="213.5">Покрытие (наружная поверхность) : грунтовка ГФ- 021 серая ГОСТ 25129-82.</text>
<text x="50" y="216.7" transform="rotate(-90 50 216.7)">269</text>
<text x="237.5" y="219">Поверхность А и резьбовые поверхности от покрытия защитить.</text>
<text x="91.2" y="231.8">94</text>
<text x="58.7" y="238.1" transform="rotate(-90 58.7 238.1)">120*</text>
<text x="144.3" y="243.1">10*</text>
<text x="138.7" y="248.3">4 отв.</text>
<text x="385.6" y="265.9">4.8</text>
<text x="402" y="266.3">1:2.5</text>
<text x="373.1" y="285.8">ООО фирма &quot;ЛЭГ&quot;</text>
</g>
<g font-size="5" fill="#808080">
<text x="52.4" y="113.3">4 отв.</text>
<text x="59.2" y="108.1">9*</text>
<text x="93.5" y="275.8">140*</text>
</g>
<g font-size="3.6">
<text x="11.4" y="46.9" transform="rotate(-90 11.4 46.9)">Перв. примен.</text>
<text x="17.7" y="50.6" transform="rotate(-90 17.7 50.6)">АСВН.295336.01.00.00</text>
<text x="11.6" y="99.6" transform="rotate(-90 11.6 99.6)">Справ. №</text>
<text x="11.5" y="174.4" transform="rotate(-90 11.5 174.4)">Подп. и дата</text>
<text x="11.6" y="203.4" transform="rotate(-90 11.6 203.4)">Инв. № дубл.</text>
<text x="11.6" y="229" transform="rotate(-90 11.6 229)">Взам. инв. №</text>
<text x="369.2" y="255.7">Лит.</text>
<text x="384.2" y="255.7">Масса</text>
<text x="399.7" y="255.7">Масштаб</text>
<text x="11.7" y="258.8" transform="rotate(-90 11.7 258.8)">Подп. и дата</text>
<text x="230.6" y="260.6">Изм.</text>
<text x="238.4" y="260.6">Лист</text>
<text x="248.7" y="260.6">№ докум.</text>
<text x="271.3" y="260.7">Подп.</text>
<text x="286.4" y="260.7">Дата</text>
<text x="231" y="265.7">Разраб.</text>
<text x="248" y="265.7">Килимник</text>
<text x="230.7" y="275.5">Т. контр.</text>
<text x="231" y="270.9">Пров.</text>
<text x="247.8" y="270.9">Миргородов</text>
<text x="248.3" y="275.5">Авраменко</text>
<text x="316.7" y="275.7">Сборочный чертеж</text>
<text x="367.2" y="275.7">Лист 1</text>
<text x="386.9" y="275.7">Листов</text>
<text x="403.3" y="275.7">2</text>
<text x="230.7" y="285.8">Н. контр.</text>
<text x="11.6" y="288.4" transform="rotate(-90 11.6 288.4)">Инв. № подл.</text>
<text x="230.7" y="290.5">Утв.</text>
<text x="418.4" y="292.1" transform="rotate(-90 418.4 292.1)">Файл: АСВН.295336.01.01.00СБ Корпус</text>
<text x="230" y="295.5">Шифр:</text>
<text x="306.7" y="295.4">Копировал</text>
</g>
</svg>
